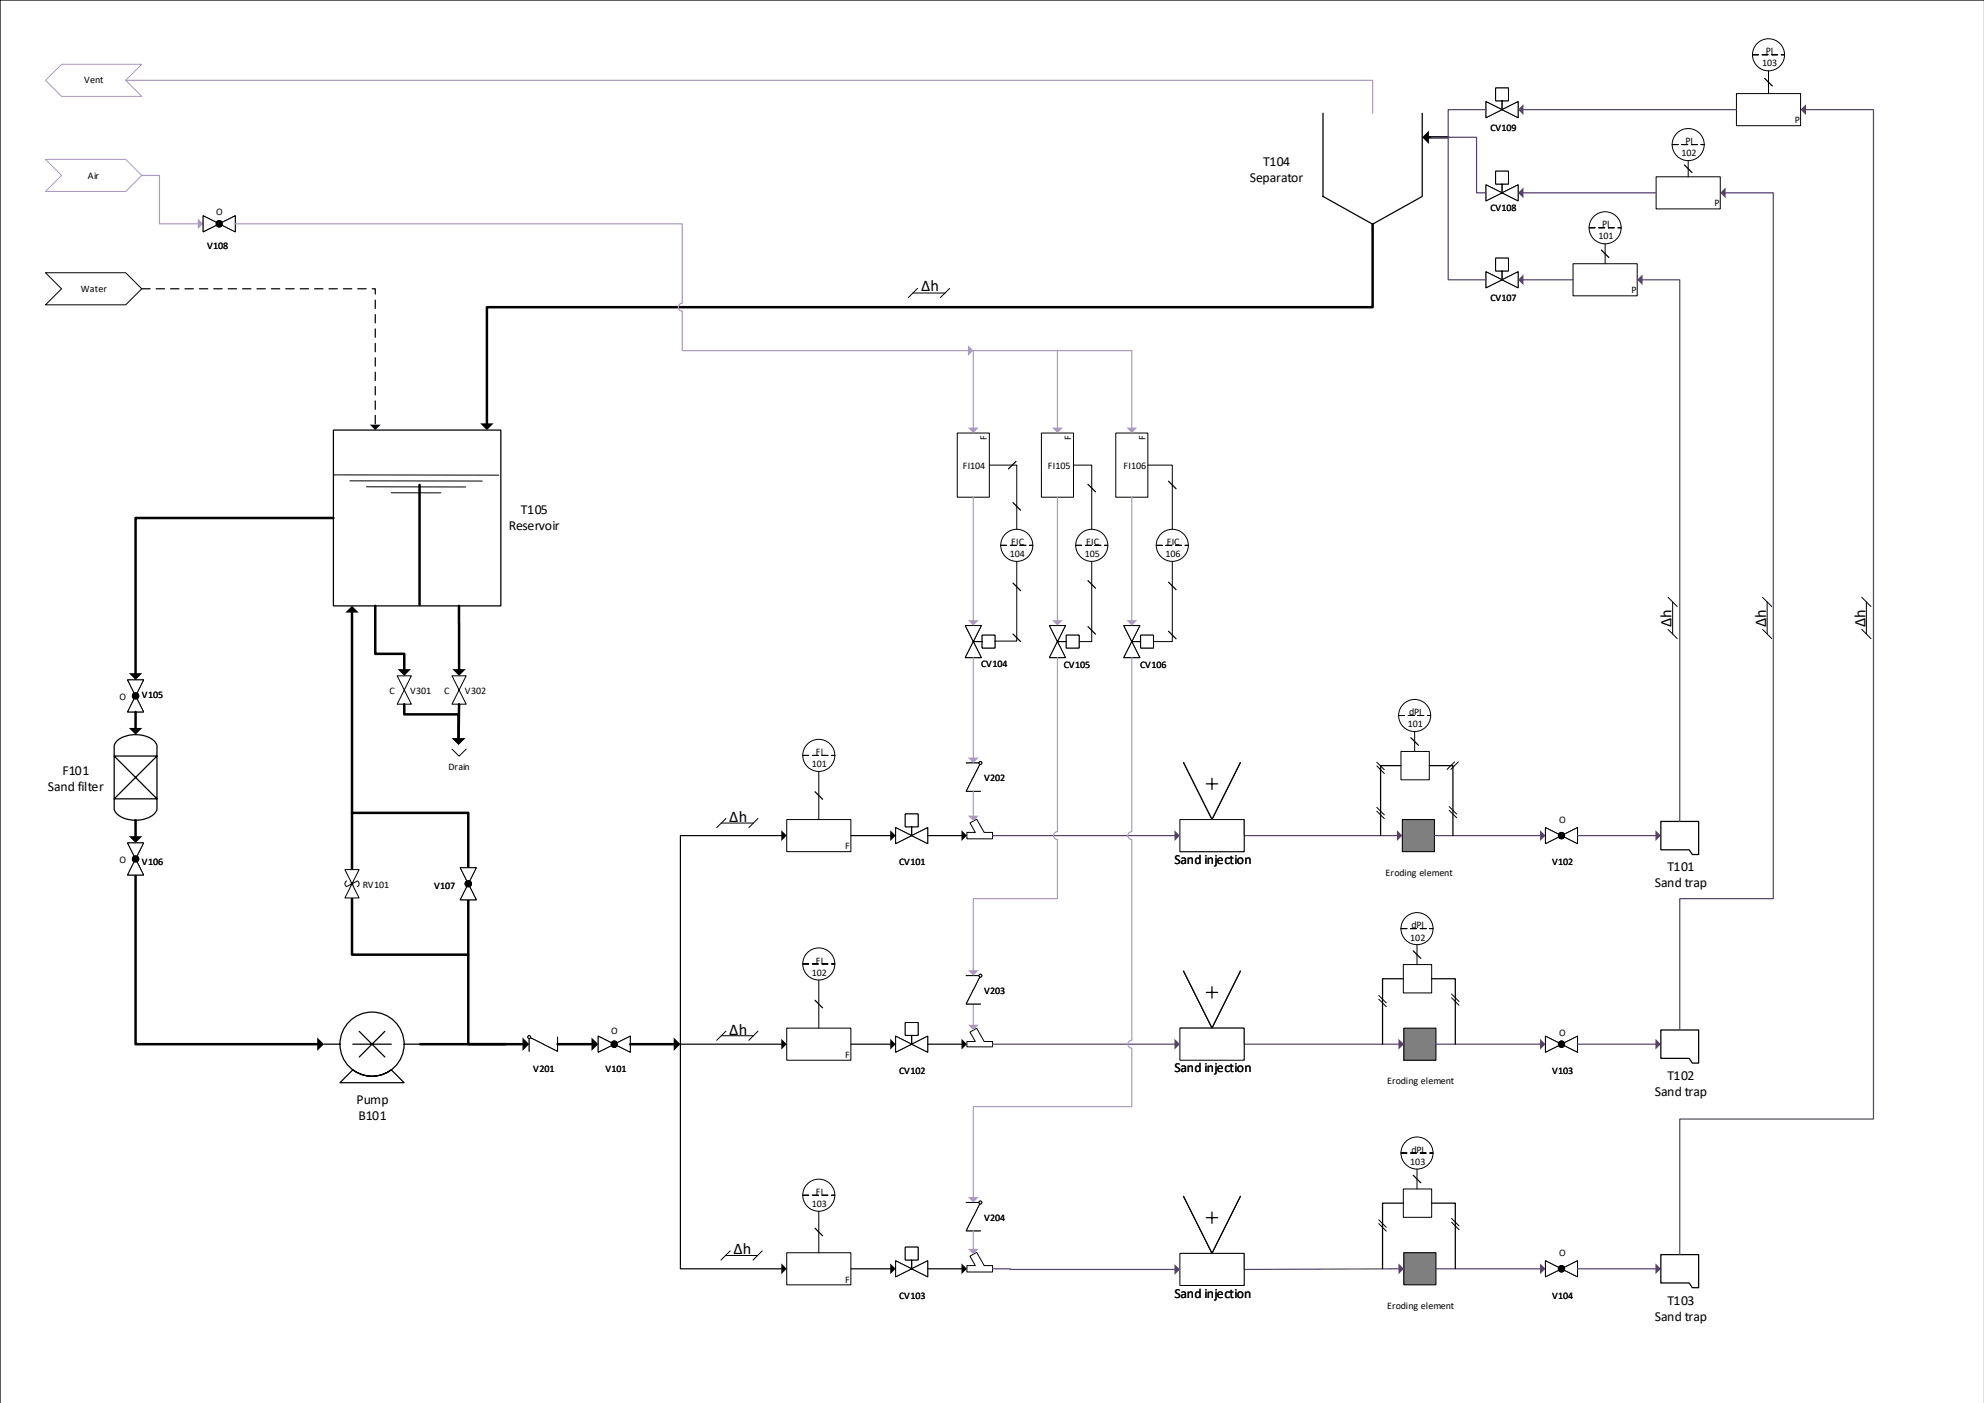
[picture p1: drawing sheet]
<svg xmlns="http://www.w3.org/2000/svg" width="420mm" height="297mm" viewBox="0 0 420 297" stroke-linecap="round" stroke-linejoin="round" font-family="sans-serif">
<path d="M419.9 0h-419.9v296.9" fill="none" stroke="#000" stroke-width=".26"/>
<path d="M290.5 47.4v17.6h-187.5v24.9" fill="none" stroke="#000" stroke-width=".53"/>
<path d="M101.6 89.6h2.9l-1.5 1.4z" fill="#000"/>
<path d="M126.6 219.2v3.4l6.8-3.4v3.4z" fill-rule="evenodd" fill="#fff"/>
<g fill="none" stroke="#000" stroke-width=".21">
<path d="M126.6 219.2v3.4l6.8-3.4v3.4z"/>
<circle cx="130" cy="220.9" r=".68"/>
</g>
<circle cx="130" cy="220.9" r=".68" fill="#000"/>
<path d="M126.6 219.2v3.4l6.8-3.4v3.4z" fill-rule="evenodd" fill="#fff"/>
<g fill="none" stroke="#000" stroke-width=".21">
<path d="M126.6 219.2v3.4l6.8-3.4v3.4z"/>
<circle cx="130" cy="220.9" r=".68"/>
</g>
<g fill="#000">
<path d="M142.6 219.5l1.4 1.4-1.4 1.5z"/>
<circle cx="130" cy="220.9" r=".68"/>
</g>
<path d="M133.4 220.9h9.5" fill="none" stroke="#000" stroke-width=".53"/>
<path d="M128.5 216.5h3v3h-3z" fill-rule="evenodd" fill="#fff"/>
<path d="M70.6 109.6h-41.9v33.1M28.7 185.1v35.8h38.7" fill="none" stroke="#000" stroke-width=".53"/>
<path d="M27.3 142.4h2.8l-1.4 1.5zM67.1 219.5l1.5 1.4-1.5 1.5z" fill="#000"/>
<path d="M71.9 220.9a6.8 6.8 0 0 0 13.6 0 6.8 6.8 0 0 0-13.6 0zM71.9 229.1h13.6l-2.7-2.7a6.8 6.8 0 0 1-8.1 0z" fill-rule="evenodd" fill="#fff"/>
<g fill="none" stroke="#000" stroke-width=".26">
<path d="M76 218.2l5.5 5.5M81.5 218.2l-5.5 5.5M68.6 220.9h3.3M71.9 229.1l2.8-2.7a6.8 6.8 0 0 0 8.1 0l2.7 2.7zM74.7 220.9h8.1M85.5 220.9h3.4"/>
<circle cx="78.7" cy="220.9" r="6.8"/>
</g>
<path d="M24.7 156.8a6.5 6.5 0 0 1 7.8-.1l.7 1v13.6a4.6 4.6 0 0 1-4.6 2.3 4.7 4.7 0 0 1-4.4-2.3v-13.6z" fill-rule="evenodd" fill="#fff"/>
<path d="M24.2 160l9 9h-9l9-9zM24.7 156.8a6.5 6.5 0 0 1 7.8-.1l.7 1v13.6a4.6 4.6 0 0 1-4.6 2.3 4.7 4.7 0 0 1-4.4-2.3v-13.6z" fill="none" stroke="#000" stroke-width=".26"/>
<path d="M28.7 173.6v3.6" fill="none" stroke="#000" stroke-width=".53"/>
<path d="M27.3 176.9h2.8l-1.4 1.5z" fill="#000"/>
<path d="M27 178.4l3.4 6.7h-3.4l3.4-6.7z" fill-rule="evenodd" fill="#fff"/>
<g fill="none" stroke="#000" stroke-width=".21">
<path d="M27 178.4l3.4 6.7h-3.4l3.4-6.7z"/>
<circle cx="28.7" cy="181.7" r=".68"/>
</g>
<circle cx="28.7" cy="181.7" r=".68" fill="#000"/>
<path d="M27 178.4l3.4 6.7h-3.4l3.4-6.7z" fill-rule="evenodd" fill="#fff"/>
<g fill="none" stroke="#000" stroke-width=".21">
<path d="M27 178.4l3.4 6.7h-3.4l3.4-6.7z"/>
<circle cx="28.7" cy="181.7" r=".68"/>
</g>
<circle cx="28.7" cy="181.7" r=".68" fill="#000"/>
<path d="M9.6 57.7h17l3.4 3.4-3.4 3.4h-17l3.4-3.4z" fill-rule="evenodd" fill="#fff"/>
<path d="M9.6 57.7h17l3.4 3.4-3.4 3.4h-17l3.4-3.4z" fill="none" stroke="#000" stroke-width=".21"/>
<path d="M30 37.1h3.7v10.3h8.4" fill="none" stroke="#ab9ac0" stroke-width=".25"/>
<path d="M41.9 46.2l1.1 1.2-1.1 1.1z" fill="#ab9ac0"/>
<path d="M9.6 33.7h17l3.4 3.4-3.4 3.4h-17l3.4-3.4z" fill-rule="evenodd" fill="#fff"/>
<path d="M9.6 33.7h17l3.4 3.4-3.4 3.4h-17l3.4-3.4z" fill="none" stroke="#ab9ac0" stroke-width=".21"/>
<path d="M43 45.7v3.4l6.8-3.4v3.4z" fill-rule="evenodd" fill="#fff"/>
<g fill="none" stroke="#000" stroke-width=".21">
<path d="M43 45.7v3.4l6.8-3.4v3.4z"/>
<circle cx="46.4" cy="47.4" r=".68"/>
</g>
<circle cx="46.4" cy="47.4" r=".68" fill="#000"/>
<path d="M43 45.7v3.4l6.8-3.4v3.4z" fill-rule="evenodd" fill="#fff"/>
<g fill="none" stroke="#000" stroke-width=".21">
<path d="M43 45.7v3.4l6.8-3.4v3.4z"/>
<circle cx="46.4" cy="47.4" r=".68"/>
</g>
<g fill="#000">
<path d="M78.3 89.9h2.3l-1.2 1.1zM110.6 219.5l1.4 1.4-1.4 1.5z"/>
<circle cx="46.4" cy="47.4" r=".68"/>
</g>
<path d="M30 61.1h49.4v29" fill="none" stroke="#000" stroke-width=".25" stroke-dasharray="1.8 1.3"/>
<path d="M88.9 220.9h22" fill="none" stroke="#000" stroke-width=".53"/>
<path d="M95.7 143h3l-3 6h3z" fill-rule="evenodd" fill="#fff"/>
<path d="M95.7 143h3l-3 6h3zM95.7 158.5l1.5 1.5 1.5-1.5" fill="none" stroke="#000" stroke-width=".21"/>
<path d="M97.2 149l-.1 7.5" fill="none" stroke="#000" stroke-width=".53"/>
<path d="M95.6 156.2h2.9l-1.5 1.4z" fill="#000"/>
<path d="M27 143.9l3.4 6.7h-3.4l3.4-6.7z" fill-rule="evenodd" fill="#fff"/>
<g fill="none" stroke="#000" stroke-width=".21">
<path d="M27 143.9l3.4 6.7h-3.4l3.4-6.7z"/>
<circle cx="28.7" cy="147.3" r=".68"/>
</g>
<circle cx="28.7" cy="147.3" r=".68" fill="#000"/>
<path d="M27 143.9l3.4 6.7h-3.4l3.4-6.7z" fill-rule="evenodd" fill="#fff"/>
<g fill="none" stroke="#000" stroke-width=".21">
<path d="M27 143.9l3.4 6.7h-3.4l3.4-6.7z"/>
<circle cx="28.7" cy="147.3" r=".68"/>
</g>
<g fill="#000">
<path d="M27.3 154h2.8l-1.4 1.4z"/>
<circle cx="28.7" cy="147.3" r=".68"/>
</g>
<path d="M28.7 150.6v3.7" fill="none" stroke="#000" stroke-width=".53"/>
<g fill="#fff">
<path d="M93 144.5h3v3h-3z" fill-rule="evenodd"/>
<path d="M44.9 43.2h3v3h-3z" fill-rule="evenodd"/>
<path d="M24.5 145.8h3v3h-3z" fill-rule="evenodd"/>
<path d="M24.5 180.3h3v3h-3z" fill-rule="evenodd"/>
<path d="M166.5 265.1h13.6v6.8h-13.6z" fill-rule="evenodd"/>
</g>
<path d="M166.5 265.1h13.6v6.8h-13.6z" fill="none" stroke="#000" stroke-width=".21"/>
<path d="M166.5 217.5h13.6v6.8h-13.6z" fill-rule="evenodd" fill="#fff"/>
<path d="M166.5 217.5h13.6v6.8h-13.6z" fill="none" stroke="#000" stroke-width=".21"/>
<path d="M166.5 173.4h13.6v6.8h-13.6z" fill-rule="evenodd" fill="#fff"/>
<path d="M166.5 173.4h13.6v6.8h-13.6z" fill="none" stroke="#000" stroke-width=".21"/>
<path d="M165.6 176.8h-21.6v91.7h21.6" fill="none" stroke="#000" stroke-width=".25"/>
<path d="M165.4 175.7l1.1 1.1-1.1 1.2zM165.4 267.3l1.1 1.2-1.1 1.1z" fill="#000"/>
<path d="M191.6 172.2h2.7v2.7h-2.7z" fill-rule="evenodd" fill="#fff"/>
<path d="M191.6 172.2h2.7v2.7h-2.7zM192.9 174.9v1.9" fill="none" stroke="#000" stroke-width=".21"/>
<path d="M189.6 175.1l6.7 3.4v-3.4l-6.7 3.4z" fill-rule="evenodd" fill="#fff"/>
<path d="M189.6 175.1l6.7 3.4v-3.4l-6.7 3.4z" fill="none" stroke="#000" stroke-width=".21"/>
<path d="M191.6 172.2h2.7v2.7h-2.7z" fill-rule="evenodd" fill="#fff"/>
<path d="M191.6 172.2h2.7v2.7h-2.7zM192.9 174.9v1.9" fill="none" stroke="#000" stroke-width=".21"/>
<path d="M189.6 175.1l6.7 3.4v-3.4l-6.7 3.4z" fill-rule="evenodd" fill="#fff"/>
<path d="M189.6 175.1l6.7 3.4v-3.4l-6.7 3.4z" fill="none" stroke="#000" stroke-width=".21"/>
<path d="M191.6 216.4h2.7v2.7h-2.7z" fill-rule="evenodd" fill="#fff"/>
<path d="M191.6 216.4h2.7v2.7h-2.7zM192.9 219.1v1.8" fill="none" stroke="#000" stroke-width=".21"/>
<path d="M189.6 219.2l6.7 3.4v-3.4l-6.7 3.4z" fill-rule="evenodd" fill="#fff"/>
<path d="M189.6 219.2l6.7 3.4v-3.4l-6.7 3.4z" fill="none" stroke="#000" stroke-width=".21"/>
<path d="M191.6 216.4h2.7v2.7h-2.7z" fill-rule="evenodd" fill="#fff"/>
<path d="M191.6 216.4h2.7v2.7h-2.7zM192.9 219.1v1.8" fill="none" stroke="#000" stroke-width=".21"/>
<path d="M189.6 219.2l6.7 3.4v-3.4l-6.7 3.4z" fill-rule="evenodd" fill="#fff"/>
<path d="M189.6 219.2l6.7 3.4v-3.4l-6.7 3.4z" fill="none" stroke="#000" stroke-width=".21"/>
<path d="M191.6 263.9h2.7v2.7h-2.7z" fill-rule="evenodd" fill="#fff"/>
<path d="M191.6 263.9h2.7v2.7h-2.7zM192.9 266.6v1.9" fill="none" stroke="#000" stroke-width=".21"/>
<path d="M189.6 266.8l6.7 3.4v-3.4l-6.7 3.4z" fill-rule="evenodd" fill="#fff"/>
<path d="M189.6 266.8l6.7 3.4v-3.4l-6.7 3.4z" fill="none" stroke="#000" stroke-width=".21"/>
<path d="M191.6 263.9h2.7v2.7h-2.7z" fill-rule="evenodd" fill="#fff"/>
<path d="M191.6 263.9h2.7v2.7h-2.7zM192.9 266.6v1.9" fill="none" stroke="#000" stroke-width=".21"/>
<path d="M189.6 266.8l6.7 3.4v-3.4l-6.7 3.4z" fill-rule="evenodd" fill="#fff"/>
<path d="M189.6 266.8l6.7 3.4v-3.4l-6.7 3.4z" fill="none" stroke="#000" stroke-width=".21"/>
<path d="M180.1 176.8h8.5M180.1 220.9h8.5M180.1 268.5h8.5" fill="none" stroke="#000" stroke-width=".25"/>
<path d="M188.4 175.7l1.2 1.1-1.2 1.2zM188.4 219.8l1.2 1.1-1.2 1.2zM188.4 267.3l1.2 1.2-1.2 1.1z" fill="#000"/>
<path d="M296.8 173.4h6.8v6.8h-6.8z" fill-rule="evenodd" fill="#7f7f7f"/>
<path d="M296.8 173.4h6.8v6.8h-6.8z" fill="none" stroke="#000" stroke-width=".21"/>
<path d="M297.1 217.5h6.8v6.8h-6.8z" fill-rule="evenodd" fill="#7f7f7f"/>
<path d="M297.1 217.5h6.8v6.8h-6.8z" fill="none" stroke="#000" stroke-width=".21"/>
<path d="M297.1 265.1h6.8v6.8h-6.8z" fill-rule="evenodd" fill="#7f7f7f"/>
<path d="M297.1 265.1h6.8v6.8h-6.8z" fill="none" stroke="#000" stroke-width=".21"/>
<path d="M196.3 176.8h7.4M196.3 220.9h7.4" fill="none" stroke="#000" stroke-width=".25"/>
<path d="M203.5 175.7l1.1 1.1-1.1 1.2zM203.5 219.8l1.1 1.1-1.1 1.2z" fill="#000"/>
<path d="M205.3 174.1l1.4-.8 1.6 2.8h1.8v1.4h-5.5v-1.4h1.8z" fill-rule="evenodd" fill="#fff"/>
<path d="M205.3 174.1l1.4-.8 1.6 2.8h1.8v1.4h-5.5v-1.4h1.8z" fill="none" stroke="#000" stroke-width=".21"/>
<path d="M205.3 218.4l1.4-.8 1.6 2.8h1.8v1.1h-5.5v-1.1h1.8z" fill-rule="evenodd" fill="#fff"/>
<path d="M205.3 218.4l1.4-.8 1.6 2.8h1.8v1.1h-5.5v-1.1h1.8z" fill="none" stroke="#000" stroke-width=".21"/>
<path d="M205.3 265.8l1.4-.8 1.6 2.8h1.8v1.3h-5.5v-1.3h1.8z" fill-rule="evenodd" fill="#fff"/>
<path d="M205.3 265.8l1.4-.8 1.6 2.8h1.8v1.3h-5.5v-1.3h1.8z" fill="none" stroke="#000" stroke-width=".21"/>
<path d="M196.3 268.5h7.4" fill="none" stroke="#000" stroke-width=".25"/>
<path d="M203.5 267.3l1.1 1.2-1.1 1.1z" fill="#000"/>
<path d="M210.1 220.9h38.7" fill="none" stroke="#54426a" stroke-width=".25"/>
<path d="M248.6 219.8l1.1 1.1-1.1 1.2z" fill="#54426a"/>
<path d="M210.1 268.5h3.7v.1h35" fill="none" stroke="#54426a" stroke-width=".25"/>
<path d="M248.6 267.5l1.1 1.1-1.1 1.1z" fill="#54426a"/>
<circle cx="173.3" cy="159.8" r="3.4" fill="#fff"/>
<g fill="none" stroke="#000" stroke-width=".21">
<path d="M173.3 163.2v10.2"/>
<circle cx="173.3" cy="159.8" r="3.4"/>
</g>
<path d="M169.9 159.8h6.8" fill="none" stroke="#000" stroke-width=".21" stroke-dasharray="1.3 .8"/>
<path d="M172.5 167.5l1.6 1.6" fill="none" stroke="#000" stroke-width=".26"/>
<circle cx="173.3" cy="204" r="3.4" fill="#fff"/>
<g fill="none" stroke="#000" stroke-width=".21">
<path d="M173.3 207.4v10.1"/>
<circle cx="173.3" cy="204" r="3.4"/>
</g>
<path d="M169.9 204h6.8" fill="none" stroke="#000" stroke-width=".21" stroke-dasharray="1.3 .8"/>
<path d="M172.5 211.7l1.6 1.6" fill="none" stroke="#000" stroke-width=".26"/>
<circle cx="173.3" cy="252.9" r="3.4" fill="#fff"/>
<g fill="none" stroke="#000" stroke-width=".21">
<path d="M173.3 256.3v8.8"/>
<circle cx="173.3" cy="252.9" r="3.4"/>
</g>
<path d="M169.9 252.9h6.8" fill="none" stroke="#000" stroke-width=".21" stroke-dasharray="1.3 .8"/>
<path d="M172.5 259.9l1.6 1.6" fill="none" stroke="#000" stroke-width=".26"/>
<path d="M303.6 176.8h22.6" fill="none" stroke="#54426a" stroke-width=".25"/>
<path d="M325.9 175.7l1.2 1.1-1.2 1.2z" fill="#54426a"/>
<path d="M303.9 220.9h22.3" fill="none" stroke="#54426a" stroke-width=".25"/>
<path d="M325.9 219.8l1.2 1.1-1.2 1.2z" fill="#54426a"/>
<path d="M303.9 268.5h22.3" fill="none" stroke="#54426a" stroke-width=".25"/>
<path d="M325.9 267.3l1.2 1.2-1.2 1.1z" fill="#54426a"/>
<path d="M327.1 175.1v3.4l6.8-3.4v3.4z" fill-rule="evenodd" fill="#fff"/>
<g fill="none" stroke="#000" stroke-width=".21">
<path d="M327.1 175.1v3.4l6.8-3.4v3.4z"/>
<circle cx="330.5" cy="176.8" r=".68"/>
</g>
<circle cx="330.5" cy="176.8" r=".68" fill="#000"/>
<path d="M327.1 175.1v3.4l6.8-3.4v3.4z" fill-rule="evenodd" fill="#fff"/>
<g fill="none" stroke="#000" stroke-width=".21">
<path d="M327.1 175.1v3.4l6.8-3.4v3.4z"/>
<circle cx="330.5" cy="176.8" r=".68"/>
</g>
<circle cx="330.5" cy="176.8" r=".68" fill="#000"/>
<path d="M327.1 219.2v3.4l6.8-3.4v3.4z" fill-rule="evenodd" fill="#fff"/>
<g fill="none" stroke="#000" stroke-width=".21">
<path d="M327.1 219.2v3.4l6.8-3.4v3.4z"/>
<circle cx="330.5" cy="220.9" r=".68"/>
</g>
<circle cx="330.5" cy="220.9" r=".68" fill="#000"/>
<path d="M327.1 219.2v3.4l6.8-3.4v3.4z" fill-rule="evenodd" fill="#fff"/>
<g fill="none" stroke="#000" stroke-width=".21">
<path d="M327.1 219.2v3.4l6.8-3.4v3.4z"/>
<circle cx="330.5" cy="220.9" r=".68"/>
</g>
<circle cx="330.5" cy="220.9" r=".68" fill="#000"/>
<path d="M327.1 266.8v3.4l6.8-3.4v3.4z" fill-rule="evenodd" fill="#fff"/>
<g fill="none" stroke="#000" stroke-width=".21">
<path d="M327.1 266.8v3.4l6.8-3.4v3.4z"/>
<circle cx="330.5" cy="268.5" r=".68"/>
</g>
<circle cx="330.5" cy="268.5" r=".68" fill="#000"/>
<path d="M327.1 266.8v3.4l6.8-3.4v3.4z" fill-rule="evenodd" fill="#fff"/>
<g fill="none" stroke="#000" stroke-width=".21">
<path d="M327.1 266.8v3.4l6.8-3.4v3.4z"/>
<circle cx="330.5" cy="268.5" r=".68"/>
</g>
<circle cx="330.5" cy="268.5" r=".68" fill="#000"/>
<path d="M333.9 220.9h16.7" fill="none" stroke="#54426a" stroke-width=".25"/>
<path d="M350.4 219.8l1.1 1.1-1.1 1.2z" fill="#54426a"/>
<path d="M210.1 176.8h38.7" fill="none" stroke="#54426a" stroke-width=".25"/>
<path d="M248.6 175.7l1.1 1.1-1.1 1.2z" fill="#54426a"/>
<path d="M137.6 220.9h28" fill="none" stroke="#000" stroke-width=".25"/>
<path d="M165.4 219.8l1.1 1.1-1.1 1.2z" fill="#000"/>
<path d="M204.5 161.4h3l-3 6h3z" fill-rule="evenodd" fill="#fff"/>
<path d="M204.5 161.4h3l-3 6h3" fill="none" stroke="#000" stroke-width=".21"/>
<path d="M204.5 161.4h3l-3 6h3z" fill-rule="evenodd" fill="#fff"/>
<path d="M204.5 161.4h3l-3 6h3" fill="none" stroke="#000" stroke-width=".21"/>
<circle cx="207.5" cy="161.4" r=".3" fill="#fff"/>
<circle cx="207.5" cy="161.4" r=".3" fill="none" stroke="#000" stroke-width=".21"/>
<circle cx="207.5" cy="161.4" r=".3" fill="#fff"/>
<circle cx="207.5" cy="161.4" r=".3" fill="none" stroke="#000" stroke-width=".21"/>
<path d="M206 167.4v5.4" fill="none" stroke="#ab9ac0" stroke-width=".25"/>
<path d="M204.9 172.6h2.2l-1.1 1.1z" fill="#ab9ac0"/>
<path d="M206 212.4v4.7" fill="none" stroke="#ab9ac0" stroke-width=".25"/>
<path d="M204.9 216.8h2.2l-1.1 1.2z" fill="#ab9ac0"/>
<path d="M204.5 206.4h3l-3 6h3z" fill-rule="evenodd" fill="#fff"/>
<path d="M204.5 206.4h3l-3 6h3" fill="none" stroke="#000" stroke-width=".21"/>
<path d="M204.5 206.4h3l-3 6h3z" fill-rule="evenodd" fill="#fff"/>
<path d="M204.5 206.4h3l-3 6h3" fill="none" stroke="#000" stroke-width=".21"/>
<circle cx="207.5" cy="206.4" r=".3" fill="#fff"/>
<circle cx="207.5" cy="206.4" r=".3" fill="none" stroke="#000" stroke-width=".21"/>
<circle cx="207.5" cy="206.4" r=".3" fill="#fff"/>
<circle cx="207.5" cy="206.4" r=".3" fill="none" stroke="#000" stroke-width=".21"/>
<path d="M204.5 254.4h3l-3 6h3z" fill-rule="evenodd" fill="#fff"/>
<path d="M204.5 254.4h3l-3 6h3" fill="none" stroke="#000" stroke-width=".21"/>
<path d="M204.5 254.4h3l-3 6h3z" fill-rule="evenodd" fill="#fff"/>
<path d="M204.5 254.4h3l-3 6h3" fill="none" stroke="#000" stroke-width=".21"/>
<circle cx="207.5" cy="254.4" r=".3" fill="#fff"/>
<circle cx="207.5" cy="254.4" r=".3" fill="none" stroke="#000" stroke-width=".21"/>
<circle cx="207.5" cy="254.4" r=".3" fill="#fff"/>
<circle cx="207.5" cy="254.4" r=".3" fill="none" stroke="#000" stroke-width=".21"/>
<path d="M206 260.4v4.1" fill="none" stroke="#ab9ac0" stroke-width=".25"/>
<path d="M204.9 264.2h2.2l-1.1 1.2z" fill="#ab9ac0"/>
<path d="M152.7 174.2h6.7M153.6 173.2l-1.9 1.9M160.4 173.2l-1.9 1.9M152.7 219.2h6.7M153.6 218.2l-1.9 1.9M160.4 218.2l-1.9 1.9M153.6 265.7h6.7M154.5 264.7l-1.9 1.9M161.3 264.7l-1.9 1.9" fill="none" stroke="#000" stroke-width=".21"/>
<path d="M333.9 268.5h16.7" fill="none" stroke="#54426a" stroke-width=".25"/>
<path d="M350.4 267.3l1.1 1.2-1.1 1.1z" fill="#54426a"/>
<path d="M333.9 176.8h16.7" fill="none" stroke="#54426a" stroke-width=".25"/>
<path d="M350.4 175.7l1.1 1.1-1.1 1.2z" fill="#54426a"/>
<g fill="#fff">
<path d="M329 171.9h3v3h-3z" fill-rule="evenodd"/>
<path d="M329 216.9h3v3h-3z" fill-rule="evenodd"/>
<path d="M329 263.4h3v3h-3z" fill-rule="evenodd"/>
<path d="M351.5 173.8h8v7h-1.3l-.7-1h-6z" fill-rule="evenodd"/>
</g>
<path d="M351.5 173.8h8v7h-1.3l-.7-1h-6z" fill="none" stroke="#000" stroke-width=".26"/>
<path d="M351.5 217.9h8v7h-1.3l-.7-1h-6z" fill-rule="evenodd" fill="#fff"/>
<path d="M351.5 217.9h8v7h-1.3l-.7-1h-6z" fill="none" stroke="#000" stroke-width=".26"/>
<path d="M351.5 265.5h8v7h-1.3l-.7-1h-6z" fill-rule="evenodd" fill="#fff"/>
<path d="M351.5 265.5h8v7h-1.3l-.7-1h-6z" fill="none" stroke="#000" stroke-width=".26"/>
<path d="M263.3 176.8h32.6" fill="none" stroke="#54426a" stroke-width=".25"/>
<path d="M295.6 175.7l1.2 1.1-1.2 1.2z" fill="#54426a"/>
<path d="M263.3 220.9h32.9" fill="none" stroke="#54426a" stroke-width=".25"/>
<path d="M296 219.8l1.1 1.1-1.1 1.2z" fill="#54426a"/>
<path d="M296.2 268.5l-32.9 .1" fill="none" stroke="#54426a" stroke-width=".25"/>
<path d="M296 267.3l1.1 1.2-1.1 1.1z" fill="#54426a"/>
<path d="M353 133.2l2 1.9M353 126.4l2 1.9M354 127.4v6.8M373 133.2l2 1.9M373 126.4l2 1.9M374 127.4v6.8M394 133.2l2 1.9M394 126.4l2 1.9M395 127.4v6.8" fill="none" stroke="#000" stroke-width=".21"/>
<path d="M347.4 59.2h8.1v114.6" fill="none" stroke="#54426a" stroke-width=".25"/>
<path d="M346.5 59.2l1.1-1.1v2.2z" fill="#54426a"/>
<path d="M365 40.8h10.3v149.4h-19.8v27.7" fill="none" stroke="#54426a" stroke-width=".25"/>
<path d="M364.1 40.8l1.1-1.1v2.2z" fill="#54426a"/>
<path d="M382 23.2h14.5v213.6h-41v28.7" fill="none" stroke="#54426a" stroke-width=".25"/>
<path d="M381.1 23.2l1.1-1.1v2.2z" fill="#54426a"/>
<path d="M207.9 134.4h2.7v2.7h-2.7z" fill-rule="evenodd" fill="#fff"/>
<path d="M206 135.8h1.9M207.9 134.4h2.7v2.7h-2.7z" fill="none" stroke="#000" stroke-width=".21"/>
<path d="M204.3 132.4h3.4l-3.4 6.7h3.4z" fill-rule="evenodd" fill="#fff"/>
<path d="M204.3 132.4h3.4l-3.4 6.7h3.4z" fill="none" stroke="#000" stroke-width=".21"/>
<path d="M207.9 134.4h2.7v2.7h-2.7z" fill-rule="evenodd" fill="#fff"/>
<path d="M206 135.8h1.9M207.9 134.4h2.7v2.7h-2.7z" fill="none" stroke="#000" stroke-width=".21"/>
<path d="M204.3 132.4h3.4l-3.4 6.7h3.4z" fill-rule="evenodd" fill="#fff"/>
<path d="M204.3 132.4h3.4l-3.4 6.7h3.4z" fill="none" stroke="#000" stroke-width=".21"/>
<path d="M225.7 134.4h2.7v2.7h-2.7z" fill-rule="evenodd" fill="#fff"/>
<path d="M223.8 135.8h1.9M225.7 134.4h2.7v2.7h-2.7z" fill="none" stroke="#000" stroke-width=".21"/>
<path d="M222.1 132.4h3.4l-3.4 6.7h3.4z" fill-rule="evenodd" fill="#fff"/>
<path d="M222.1 132.4h3.4l-3.4 6.7h3.4z" fill="none" stroke="#000" stroke-width=".21"/>
<path d="M225.7 134.4h2.7v2.7h-2.7z" fill-rule="evenodd" fill="#fff"/>
<path d="M223.8 135.8h1.9M225.7 134.4h2.7v2.7h-2.7z" fill="none" stroke="#000" stroke-width=".21"/>
<path d="M222.1 132.4h3.4l-3.4 6.7h3.4z" fill-rule="evenodd" fill="#fff"/>
<path d="M222.1 132.4h3.4l-3.4 6.7h3.4z" fill="none" stroke="#000" stroke-width=".21"/>
<path d="M241.4 134.4h2.7v2.7h-2.7z" fill-rule="evenodd" fill="#fff"/>
<path d="M239.5 135.8h1.9M241.4 134.4h2.7v2.7h-2.7z" fill="none" stroke="#000" stroke-width=".21"/>
<path d="M237.8 132.4h3.4l-3.4 6.7h3.4z" fill-rule="evenodd" fill="#fff"/>
<path d="M237.8 132.4h3.4l-3.4 6.7h3.4z" fill="none" stroke="#000" stroke-width=".21"/>
<path d="M241.4 134.4h2.7v2.7h-2.7z" fill-rule="evenodd" fill="#fff"/>
<path d="M239.5 135.8h1.9M241.4 134.4h2.7v2.7h-2.7z" fill="none" stroke="#000" stroke-width=".21"/>
<path d="M237.8 132.4h3.4l-3.4 6.7h3.4z" fill-rule="evenodd" fill="#fff"/>
<path d="M237.8 132.4h3.4l-3.4 6.7h3.4z" fill="none" stroke="#000" stroke-width=".21"/>
<path d="M202.6 91.6h6.8v13.6h-6.8z" fill-rule="evenodd" fill="#fff"/>
<path d="M202.6 91.6h6.8v13.6h-6.8z" fill="none" stroke="#000" stroke-width=".21"/>
<path d="M220.4 91.6h6.8v13.6h-6.8z" fill-rule="evenodd" fill="#fff"/>
<path d="M220.4 91.6h6.8v13.6h-6.8z" fill="none" stroke="#000" stroke-width=".21"/>
<path d="M236.1 91.6h6.8v13.6h-6.8z" fill-rule="evenodd" fill="#fff"/>
<path d="M236.1 91.6h6.8v13.6h-6.8z" fill="none" stroke="#000" stroke-width=".21"/>
<circle cx="215.2" cy="115.4" r="3.4" fill="#fff"/>
<circle cx="215.2" cy="115.4" r="3.4" fill="none" stroke="#000" stroke-width=".21"/>
<path d="M211.8 115.4h6.8" fill="none" stroke="#000" stroke-width=".21" stroke-dasharray="1.3 .8"/>
<circle cx="231.1" cy="115.4" r="3.4" fill="#fff"/>
<circle cx="231.1" cy="115.4" r="3.4" fill="none" stroke="#000" stroke-width=".21"/>
<path d="M227.7 115.4h6.8" fill="none" stroke="#000" stroke-width=".21" stroke-dasharray="1.3 .8"/>
<circle cx="248.1" cy="115.4" r="3.4" fill="#fff"/>
<g fill="none" stroke="#000" stroke-width=".21">
<path d="M209.4 98.4h5.8v13.6M227.2 98.4h3.9v13.6M242.9 98.4h5.2v13.6M215.2 118.8v16.9h-4.7M231.1 118.8v17h-2.5M248.1 118.8v17h-3.8"/>
<circle cx="248.1" cy="115.4" r="3.4"/>
</g>
<path d="M244.7 115.4h6.8" fill="none" stroke="#000" stroke-width=".21" stroke-dasharray="1.3 .8"/>
<path d="M215 97.6l-1.6 1.6M214.4 106.4l1.6 1.5M230.3 102.5l1.6 1.6M247.3 101.8l1.6 1.6M214.4 123.4l1.6 1.6M214.4 134.2l1.6 1.5M230.3 122.9l1.6 1.5M230.3 132.6l1.6 1.6M247.3 123.2l1.6 1.6M247.3 133.6l1.6 1.6" fill="none" stroke="#000" stroke-width=".26"/>
<path d="M206 105.2v26.2" fill="none" stroke="#ab9ac0" stroke-width=".25"/>
<path d="M204.9 131.2h2.2l-1.1 1.2z" fill="#ab9ac0"/>
<path d="M223.8 105.2v26.2" fill="none" stroke="#ab9ac0" stroke-width=".25"/>
<path d="M222.7 131.2h2.2l-1.1 1.2z" fill="#ab9ac0"/>
<path d="M239.5 105.2v26.2" fill="none" stroke="#ab9ac0" stroke-width=".25"/>
<path d="M238.4 131.2h2.3l-1.2 1.2z" fill="#ab9ac0"/>
<path d="M229.2 74.2h10.3v16.5" fill="none" stroke="#ab9ac0" stroke-width=".25"/>
<path d="M238.4 90.5h2.3l-1.2 1.1z" fill="#ab9ac0"/>
<path d="M229.2 74.2h-23.2v16.5" fill="none" stroke="#ab9ac0" stroke-width=".25"/>
<path d="M204.9 90.5h2.2l-1.1 1.1z" fill="#ab9ac0"/>
<path d="M223.8 74.4v16.3" fill="none" stroke="#ab9ac0" stroke-width=".25"/>
<path d="M222.7 90.5h2.2l-1.1 1.1z" fill="#ab9ac0"/>
<path d="M9.6 17l3.4-3.4h17l-3.4 3.4 3.4 3.4h-17z" fill-rule="evenodd" fill="#fff"/>
<path d="M9.6 17l3.4-3.4h17l-3.4 3.4 3.4 3.4h-17z" fill="none" stroke="#ab9ac0" stroke-width=".21"/>
<path d="M206 139.1v21.4" fill="none" stroke="#ab9ac0" stroke-width=".25"/>
<path d="M204.9 160.3h2.2l-1.1 1.1z" fill="#ab9ac0"/>
<path d="M223.8 139.1v36.9a.83 .83 0 0 0-.8 .8 .83 .83 0 0 0 .8 .8v12.6h-17.8v15.3" fill="none" stroke="#ab9ac0" stroke-width=".25"/>
<path d="M204.9 205.3h2.2l-1.1 1.1z" fill="#ab9ac0"/>
<path d="M239.5 139.1v36.9a.83 .83 0 0 0-.8 .8 .83 .83 0 0 0 .8 .8v42.5a.83 .83 0 0 0-.8 .8 .83 .83 0 0 0 .8 .9v12.4h-33.5v19.3" fill="none" stroke="#ab9ac0" stroke-width=".25"/>
<path d="M204.9 253.3h2.2l-1.1 1.1z" fill="#ab9ac0"/>
<path d="M49.8 47.4h94.6v16.8a.83 .83 0 0 0-.8 .8 .83 .83 0 0 0 .8 .8v8.4h60.7" fill="none" stroke="#ab9ac0" stroke-width=".25"/>
<path d="M204.9 73l1.1 1.2-1.1 1.1z" fill="#ab9ac0"/>
<path d="M112 219.4l6 3v-3l-6 3z" fill-rule="evenodd" fill="#fff"/>
<path d="M118 219.4v3l-6-3v3" fill="none" stroke="#000" stroke-width=".21"/>
<path d="M112 219.4l6 3v-3l-6 3z" fill-rule="evenodd" fill="#fff"/>
<path d="M118 219.4v3l-6-3v3" fill="none" stroke="#000" stroke-width=".21"/>
<circle cx="112" cy="219.4" r=".3" fill="#fff"/>
<circle cx="112" cy="219.4" r=".3" fill="none" stroke="#000" stroke-width=".21"/>
<circle cx="112" cy="219.4" r=".3" fill="#fff"/>
<circle cx="112" cy="219.4" r=".3" fill="none" stroke="#000" stroke-width=".21"/>
<path d="M118 220.9h7.5" fill="none" stroke="#000" stroke-width=".53"/>
<path d="M125.2 219.5l1.4 1.4-1.4 1.5z" fill="#000"/>
<path d="M249.7 265.2h13.6v6.8h-13.6z" fill-rule="evenodd" fill="#fff"/>
<path d="M249.7 265.2h13.6v6.8h-13.6z" fill="none" stroke="#000" stroke-width=".21"/>
<path d="M250.5 253.1h12l-6 12.1z" fill="#fff"/>
<path d="M250.5 253.1l6 12.1 6-12.1M255.3 257.7h2.4M256.5 256.5v2.4" fill="none" stroke="#000" stroke-width=".26"/>
<path d="M260 268.7h3v3h-3z" fill-rule="evenodd" fill="#fff"/>
<path d="M260 268.7h3v3h-3z" fill="none" stroke="#fff" stroke-width=".26"/>
<path d="M249.7 265.2h13.6v6.8h-13.6z" fill-rule="evenodd" fill="#fff"/>
<path d="M249.7 265.2h13.6v6.8h-13.6z" fill="none" stroke="#000" stroke-width=".21"/>
<path d="M250.5 253.1h12l-6 12.1z" fill="#fff"/>
<path d="M250.5 253.1l6 12.1 6-12.1M255.3 257.7h2.4M256.5 256.5v2.4" fill="none" stroke="#000" stroke-width=".26"/>
<path d="M260 268.7h3v3h-3z" fill-rule="evenodd" fill="#fff"/>
<path d="M260 268.7h3v3h-3z" fill="none" stroke="#fff" stroke-width=".26"/>
<path d="M26.6 17h263.9v7" fill="none" stroke="#ab9ac0" stroke-width=".25"/>
<path d="M88.8 102.6v25.4M97.1 128.2l.1 13.7" fill="none" stroke="#000" stroke-width=".53"/>
<path d="M95.7 141.6h2.9l-1.4 1.4z" fill="#000"/>
<path d="M70.6 100.5h35M74.1 101.7l28 .1M77.6 103h21M82.8 104.3h10.5" fill="none" stroke="#000" stroke-width=".21"/>
<path d="M280 24v17.6l10.5 5.8 10.5-5.8v-17.6M70.6 91h35.4v37.2h-35.4z" fill="none" stroke="#000" stroke-width=".26"/>
<path d="M316.5 54.6h2.8v2.7h-2.8z" fill-rule="evenodd" fill="#fff"/>
<path d="M316.5 54.6h2.8v2.7h-2.8zM317.9 57.3v1.9" fill="none" stroke="#000" stroke-width=".21"/>
<path d="M314.5 57.5l6.8 3.4v-3.4l-6.8 3.4z" fill-rule="evenodd" fill="#fff"/>
<path d="M314.5 57.5l6.8 3.4v-3.4l-6.8 3.4z" fill="none" stroke="#000" stroke-width=".21"/>
<path d="M316.5 54.6h2.8v2.7h-2.8z" fill-rule="evenodd" fill="#fff"/>
<path d="M316.5 54.6h2.8v2.7h-2.8zM317.9 57.3v1.9" fill="none" stroke="#000" stroke-width=".21"/>
<path d="M314.5 57.5l6.8 3.4v-3.4l-6.8 3.4z" fill-rule="evenodd" fill="#fff"/>
<path d="M314.5 57.5l6.8 3.4v-3.4l-6.8 3.4z" fill="none" stroke="#000" stroke-width=".21"/>
<path d="M316.5 36.2h2.8v2.7h-2.8z" fill-rule="evenodd" fill="#fff"/>
<path d="M316.5 36.2h2.8v2.7h-2.8zM317.9 38.9v1.9" fill="none" stroke="#000" stroke-width=".21"/>
<path d="M314.5 39.1l6.8 3.4v-3.4l-6.8 3.4z" fill-rule="evenodd" fill="#fff"/>
<path d="M314.5 39.1l6.8 3.4v-3.4l-6.8 3.4z" fill="none" stroke="#000" stroke-width=".21"/>
<path d="M316.5 36.2h2.8v2.7h-2.8z" fill-rule="evenodd" fill="#fff"/>
<path d="M316.5 36.2h2.8v2.7h-2.8zM317.9 38.9v1.9" fill="none" stroke="#000" stroke-width=".21"/>
<path d="M314.5 39.1l6.8 3.4v-3.4l-6.8 3.4z" fill-rule="evenodd" fill="#fff"/>
<path d="M314.5 39.1l6.8 3.4v-3.4l-6.8 3.4z" fill="none" stroke="#000" stroke-width=".21"/>
<path d="M316.5 18.6h2.8v2.7h-2.8z" fill-rule="evenodd" fill="#fff"/>
<path d="M316.5 18.6h2.8v2.7h-2.8zM317.9 21.3v1.9" fill="none" stroke="#000" stroke-width=".21"/>
<path d="M314.5 21.5l6.8 3.4v-3.4l-6.8 3.4z" fill-rule="evenodd" fill="#fff"/>
<path d="M314.5 21.5l6.8 3.4v-3.4l-6.8 3.4z" fill="none" stroke="#000" stroke-width=".21"/>
<path d="M316.5 18.6h2.8v2.7h-2.8z" fill-rule="evenodd" fill="#fff"/>
<path d="M316.5 18.6h2.8v2.7h-2.8zM317.9 21.3v1.9" fill="none" stroke="#000" stroke-width=".21"/>
<path d="M314.5 21.5l6.8 3.4v-3.4l-6.8 3.4z" fill-rule="evenodd" fill="#fff"/>
<path d="M314.5 21.5l6.8 3.4v-3.4l-6.8 3.4z" fill="none" stroke="#000" stroke-width=".21"/>
<path d="M332.9 55.8h13.6v6.8h-13.6z" fill-rule="evenodd" fill="#fff"/>
<path d="M332.9 55.8h13.6v6.8h-13.6z" fill="none" stroke="#000" stroke-width=".21"/>
<circle cx="339.7" cy="48.2" r="3.4" fill="#fff"/>
<g fill="none" stroke="#000" stroke-width=".21">
<path d="M339.7 51.6v4.2"/>
<circle cx="339.7" cy="48.2" r="3.4"/>
</g>
<path d="M336.3 48.2h6.8" fill="none" stroke="#000" stroke-width=".21" stroke-dasharray="1.3 .8"/>
<path d="M338.9 52.9l1.6 1.6" fill="none" stroke="#000" stroke-width=".26"/>
<path d="M350.5 37.4h13.6v6.8h-13.6z" fill-rule="evenodd" fill="#fff"/>
<path d="M350.5 37.4h13.6v6.8h-13.6z" fill="none" stroke="#000" stroke-width=".21"/>
<circle cx="357.3" cy="30.6" r="3.4" fill="#fff"/>
<g fill="none" stroke="#000" stroke-width=".21">
<path d="M357.3 34v3.4"/>
<circle cx="357.3" cy="30.6" r="3.4"/>
</g>
<path d="M353.9 30.6h6.8" fill="none" stroke="#000" stroke-width=".21" stroke-dasharray="1.3 .8"/>
<path d="M356.5 34.9l1.6 1.6" fill="none" stroke="#000" stroke-width=".26"/>
<path d="M367.5 19.8h13.6v6.8h-13.6z" fill-rule="evenodd" fill="#fff"/>
<path d="M367.5 19.8h13.6v6.8h-13.6z" fill="none" stroke="#000" stroke-width=".21"/>
<circle cx="374.3" cy="11.6" r="3.4" fill="#fff"/>
<g fill="none" stroke="#000" stroke-width=".21">
<path d="M374.3 15v4.8"/>
<circle cx="374.3" cy="11.6" r="3.4"/>
</g>
<path d="M370.9 11.6h6.8" fill="none" stroke="#000" stroke-width=".21" stroke-dasharray="1.3 .8"/>
<path d="M373.5 16.6l1.6 1.6" fill="none" stroke="#000" stroke-width=".26"/>
<path d="M322.2 59.2h10.7" fill="none" stroke="#54426a" stroke-width=".25"/>
<path d="M322.4 58.1v2.2l-1.1-1.1z" fill="#54426a"/>
<path d="M322.2 40.8h28.3" fill="none" stroke="#54426a" stroke-width=".25"/>
<path d="M322.4 39.7v2.2l-1.1-1.1z" fill="#54426a"/>
<path d="M322.2 23.2h45.3" fill="none" stroke="#54426a" stroke-width=".25"/>
<path d="M321.3 23.2l1.1-1.1v2.2z" fill="#54426a"/>
<path d="M302.1 29.1h4.4" fill="none" stroke="#000" stroke-width=".53"/>
<path d="M301 29.1l1.4-1.5v2.9z" fill="#000"/>
<path d="M303 29.1h3.5v30.1h8M314.5 23.2h-8v5.9" fill="none" stroke="#54426a" stroke-width=".25"/>
<path d="M193.2 62h6.8M194.2 61l-2 2M201 61l-2 2" fill="none" stroke="#000" stroke-width=".21"/>
<path d="M249.7 217.5h13.6v6.8h-13.6z" fill-rule="evenodd" fill="#fff"/>
<path d="M249.7 217.5h13.6v6.8h-13.6z" fill="none" stroke="#000" stroke-width=".21"/>
<path d="M250.5 205.5h12l-6 12z" fill="#fff"/>
<path d="M250.5 205.5l6 12 6-12M255.3 210h2.4M256.5 208.8v2.4" fill="none" stroke="#000" stroke-width=".26"/>
<path d="M260 221h3v3h-3z" fill-rule="evenodd" fill="#fff"/>
<path d="M260 221h3v3h-3z" fill="none" stroke="#fff" stroke-width=".26"/>
<path d="M249.7 217.5h13.6v6.8h-13.6z" fill-rule="evenodd" fill="#fff"/>
<path d="M249.7 217.5h13.6v6.8h-13.6z" fill="none" stroke="#000" stroke-width=".21"/>
<path d="M250.5 205.5h12l-6 12z" fill="#fff"/>
<path d="M250.5 205.5l6 12 6-12M255.3 210h2.4M256.5 208.8v2.4" fill="none" stroke="#000" stroke-width=".26"/>
<path d="M260 221h3v3h-3z" fill-rule="evenodd" fill="#fff"/>
<path d="M260 221h3v3h-3z" fill="none" stroke="#fff" stroke-width=".26"/>
<path d="M249.7 173.4h13.6v6.8h-13.6z" fill-rule="evenodd" fill="#fff"/>
<path d="M249.7 173.4h13.6v6.8h-13.6z" fill="none" stroke="#000" stroke-width=".21"/>
<path d="M250.5 161.4h12l-6 12z" fill="#fff"/>
<path d="M250.5 161.4l6 12 6-12M255.3 165.9h2.4M256.5 164.7v2.4" fill="none" stroke="#000" stroke-width=".26"/>
<path d="M260 176.9h3v3h-3z" fill-rule="evenodd" fill="#fff"/>
<path d="M260 176.9h3v3h-3z" fill="none" stroke="#fff" stroke-width=".26"/>
<path d="M249.7 173.4h13.6v6.8h-13.6z" fill-rule="evenodd" fill="#fff"/>
<path d="M249.7 173.4h13.6v6.8h-13.6z" fill="none" stroke="#000" stroke-width=".21"/>
<path d="M250.5 161.4h12l-6 12z" fill="#fff"/>
<path d="M250.5 161.4l6 12 6-12M255.3 165.9h2.4M256.5 164.7v2.4" fill="none" stroke="#000" stroke-width=".26"/>
<path d="M260 176.9h3v3h-3z" fill-rule="evenodd" fill="#fff"/>
<path d="M260 176.9h3v3h-3z" fill="none" stroke="#fff" stroke-width=".26"/>
<path d="M74.5 129.3v42.7h24.6v11.6M99.1 190.4v30.5h7.9" fill="none" stroke="#000" stroke-width=".53"/>
<path d="M74.5 128.2l1.4 1.4h-2.8z" fill="#000"/>
<path d="M296.5 159h6v6h-6z" fill-rule="evenodd" fill="#fff"/>
<path d="M296.5 159h6v6h-6zM291.4 161.3l1.6 1.6M291.4 162.1l1.6 1.6M291.4 170.8l1.6 1.6M291.4 171.6l1.6 1.6M306.7 170.7l1.6 1.6M306.7 171.5l1.6 1.5M307.8 161.2l-1.5 1.6M308.6 161.2l-1.5 1.6" fill="none" stroke="#000" stroke-width=".21"/>
<path d="M296.5 162h-4.3v14.8M302.5 162h5v14.8" fill="none" stroke="#000" stroke-width=".26"/>
<circle cx="299.4" cy="151.4" r="3.4" fill="#fff"/>
<g fill="none" stroke="#000" stroke-width=".21">
<path d="M299.4 154.8v4.2"/>
<circle cx="299.4" cy="151.4" r="3.4"/>
</g>
<path d="M296 151.4h6.8" fill="none" stroke="#000" stroke-width=".21" stroke-dasharray="1.3 .8"/>
<path d="M298.6 156.1l1.6 1.6" fill="none" stroke="#000" stroke-width=".26"/>
<path d="M297 204.1h6v6h-6z" fill-rule="evenodd" fill="#fff"/>
<path d="M291.8 210.6l1.6 1.6M291.8 211.4l1.6 1.6M297 204.1h6v6h-6zM307.2 210.3l1.6 1.6M307.2 211.1l1.6 1.6" fill="none" stroke="#000" stroke-width=".21"/>
<path d="M297 207.1h-4.4v13.8M303 207.1h5v13.8" fill="none" stroke="#000" stroke-width=".26"/>
<circle cx="299.9" cy="196.5" r="3.4" fill="#fff"/>
<g fill="none" stroke="#000" stroke-width=".21">
<path d="M299.9 199.9v4.2"/>
<circle cx="299.9" cy="196.5" r="3.4"/>
</g>
<path d="M296.5 196.5h6.8" fill="none" stroke="#000" stroke-width=".21" stroke-dasharray="1.3 .8"/>
<path d="M299.1 201.2l1.6 1.6" fill="none" stroke="#000" stroke-width=".26"/>
<path d="M297 251.6h6v6h-6z" fill-rule="evenodd" fill="#fff"/>
<path d="M291.8 258.1l1.6 1.6M291.8 258.9l1.6 1.6M297 251.6h6v6h-6zM307.2 257.8l1.6 1.6M307.2 258.6l1.6 1.6" fill="none" stroke="#000" stroke-width=".21"/>
<path d="M297 254.6h-4.4v13.8M303 254.6h5v13.8" fill="none" stroke="#000" stroke-width=".26"/>
<circle cx="299.9" cy="244" r="3.4" fill="#fff"/>
<g fill="none" stroke="#000" stroke-width=".21">
<path d="M299.9 247.4v4.2"/>
<circle cx="299.9" cy="244" r="3.4"/>
</g>
<path d="M296.5 244h6.8" fill="none" stroke="#000" stroke-width=".21" stroke-dasharray="1.3 .8"/>
<path d="M299.1 248.7l1.6 1.6" fill="none" stroke="#000" stroke-width=".26"/>
<path d="M306.5 29.1h6v11.7h2" fill="none" stroke="#54426a" stroke-width=".25"/>
<path d="M84.1 143h3l-3 6h3z" fill-rule="evenodd" fill="#fff"/>
<path d="M84.1 143h3l-3 6h3z" fill="none" stroke="#000" stroke-width=".21"/>
<path d="M81.4 144.5h3v3h-3z" fill-rule="evenodd" fill="#fff"/>
<path d="M79.4 128.2v10.1h6.2v3.6M85.6 149v2.2h11.4v5.3" fill="none" stroke="#000" stroke-width=".53"/>
<path d="M84.1 141.6h2.9l-1.4 1.4zM95.6 156.2h2.9l-1.5 1.4z" fill="#000"/>
<path d="M97.4 183.6l3.4 6.8h-3.4l3.4-6.8z" fill-rule="evenodd" fill="#fff"/>
<g fill="none" stroke="#000" stroke-width=".21">
<path d="M97.4 183.6l3.4 6.8h-3.4l3.4-6.8z"/>
<circle cx="99.1" cy="187" r=".68"/>
</g>
<circle cx="99.1" cy="187" r=".68" fill="#000"/>
<path d="M97.4 183.6l3.4 6.8h-3.4l3.4-6.8z" fill-rule="evenodd" fill="#fff"/>
<g fill="none" stroke="#000" stroke-width=".21">
<path d="M97.4 183.6l3.4 6.8h-3.4l3.4-6.8z"/>
<circle cx="99.1" cy="187" r=".68"/>
</g>
<circle cx="99.1" cy="187" r=".68" fill="#000"/>
<path d="M74.5 172v30h24.6" fill="none" stroke="#000" stroke-width=".53"/>
<path d="M73 184h3l-3 6h3z" fill-rule="evenodd" fill="#fff"/>
<path d="M73 184h3l-3 6h3zM73.4 186.4a.68 .68 0 0 0 0 1.2l2.2-1.2a.68 .68 0 0 1 0 1.2" fill="none" stroke="#000" stroke-width=".21"/>
<g font-size="3.4">
<text x="194.9" y="61.6">Δh</text>
<text x="353.8" y="132.7" transform="rotate(-90 353.8 132.7)">Δh</text>
<text x="373.8" y="132.7" transform="rotate(-90 373.8 132.7)">Δh</text>
<text x="394.8" y="132.7" transform="rotate(-90 394.8 132.7)">Δh</text>
<text x="154.3" y="173.9">Δh</text>
<text x="154.3" y="218.9">Δh</text>
<text x="155.2" y="265.4">Δh</text>
</g>
<g font-size="2.9">
<text x="267.3" y="35.2">T104</text>
<text x="264.5" y="38.6">Separator</text>
<text x="107.7" y="112.2">Reservoir</text>
<text x="110.3" y="108.8">T105</text>
<text x="10.1" y="167.5">Sand filter</text>
<text x="13.2" y="164.1">F101</text>
<text x="248.5" y="182.7">Sand injection</text>
<text x="352.9" y="184.3">T101</text>
<text x="350.2" y="187.7">Sand trap</text>
<text x="248.5" y="226.9">Sand injection</text>
<text x="75.5" y="233.6">Pump</text>
<text x="350.2" y="231.9">Sand trap</text>
<text x="352.9" y="228.5">T102</text>
<text x="75.9" y="237">B101</text>
<text x="248.5" y="274.6">Sand injection</text>
<text x="350.2" y="279.4">Sand trap</text>
<text x="352.9" y="276">T103</text>
</g>
<g font-size="2.1">
<text x="373.7" y="11.4">PI</text>
<text x="17.8" y="17.6">Vent</text>
<text x="372.9" y="13.9">103</text>
<text x="315.4" y="27.7">CV109</text>
<text x="379.9" y="26">P</text>
<text x="355.9" y="33">102</text>
<text x="356.7" y="30.4">PI</text>
<text x="18.6" y="37.8">Air</text>
<text x="45.7" y="45.4">O</text>
<text x="315.4" y="44.7">CV108</text>
<text x="362.9" y="43.6">P</text>
<text x="43.8" y="52.7">V108</text>
<text x="338.3" y="50.6">101</text>
<text x="339.1" y="48">PI</text>
<text x="17.1" y="61.8">Water</text>
<text x="315.4" y="63.7">CV107</text>
<text x="345.3" y="62">P</text>
<text x="208.9" y="93" transform="rotate(-90 208.9 93)">F</text>
<text x="226.7" y="93" transform="rotate(-90 226.7 93)">F</text>
<text x="242.4" y="93" transform="rotate(-90 242.4 93)">F</text>
<text x="203.8" y="99.2">FI104</text>
<text x="221.8" y="99.2">FI105</text>
<text x="237.8" y="99.2">FI106</text>
<text x="213.7" y="117.8">104</text>
<text x="214" y="115.3">FIC</text>
<text x="229.6" y="117.8">105</text>
<text x="229.9" y="115.3">FIC</text>
<text x="246.7" y="117.8">106</text>
<text x="246.9" y="115.3">FIC</text>
<text x="207.7" y="141.2">CV104</text>
<text x="225.2" y="141.4">CV105</text>
<text x="241.3" y="141.4">CV106</text>
<text x="25.3" y="148">O</text>
<text x="30" y="147.6">V105</text>
<text x="82.4" y="146.8">C</text>
<text x="86.8" y="146.8">V301</text>
<text x="94" y="146.8">C</text>
<text x="98.4" y="146.8">V302</text>
<text x="298" y="153.9">101</text>
<text x="298.2" y="151.3">dPI</text>
<text x="172.6" y="159.8">FI</text>
<text x="94.9" y="162.9">Drain</text>
<text x="171.8" y="162.3">101</text>
<text x="208.3" y="165.2">V202</text>
<text x="178.9" y="179.7">F</text>
<text x="262" y="179.7">P</text>
<text x="330" y="174.2">O</text>
<text x="25.3" y="182.6">O</text>
<text x="30" y="182.9">V106</text>
<text x="190.3" y="183.1">CV101</text>
<text x="293.3" y="185.3">Eroding element</text>
<text x="328.5" y="183.1">V102</text>
<text x="76.8" y="187.8">RV101</text>
<text x="91.9" y="188.1">V107</text>
<text x="298.7" y="196.5">dPI</text>
<text x="172.6" y="203.9">FI</text>
<text x="298.5" y="199">102</text>
<text x="171.8" y="206.5">102</text>
<text x="208.3" y="210.3">V203</text>
<text x="129.4" y="218.8">O</text>
<text x="330" y="219.3">O</text>
<text x="112.9" y="226.8">V201</text>
<text x="128.1" y="226.9">V101</text>
<text x="178.9" y="223.9">F</text>
<text x="190.3" y="227.3">CV102</text>
<text x="262" y="223.9">P</text>
<text x="328.5" y="227.3">V103</text>
<text x="293.6" y="229.4">Eroding element</text>
<text x="298.7" y="244">dPI</text>
<text x="298.5" y="246.5">103</text>
<text x="171.8" y="255.5">103</text>
<text x="172.6" y="252.9">FI</text>
<text x="208.3" y="258.3">V204</text>
<text x="330" y="265.8">O</text>
<text x="178.9" y="271.5">F</text>
<text x="190.3" y="274.9">CV103</text>
<text x="262" y="271.6">P</text>
<text x="328.5" y="274.9">V104</text>
<text x="293.6" y="277">Eroding element</text>
</g>
</svg>
